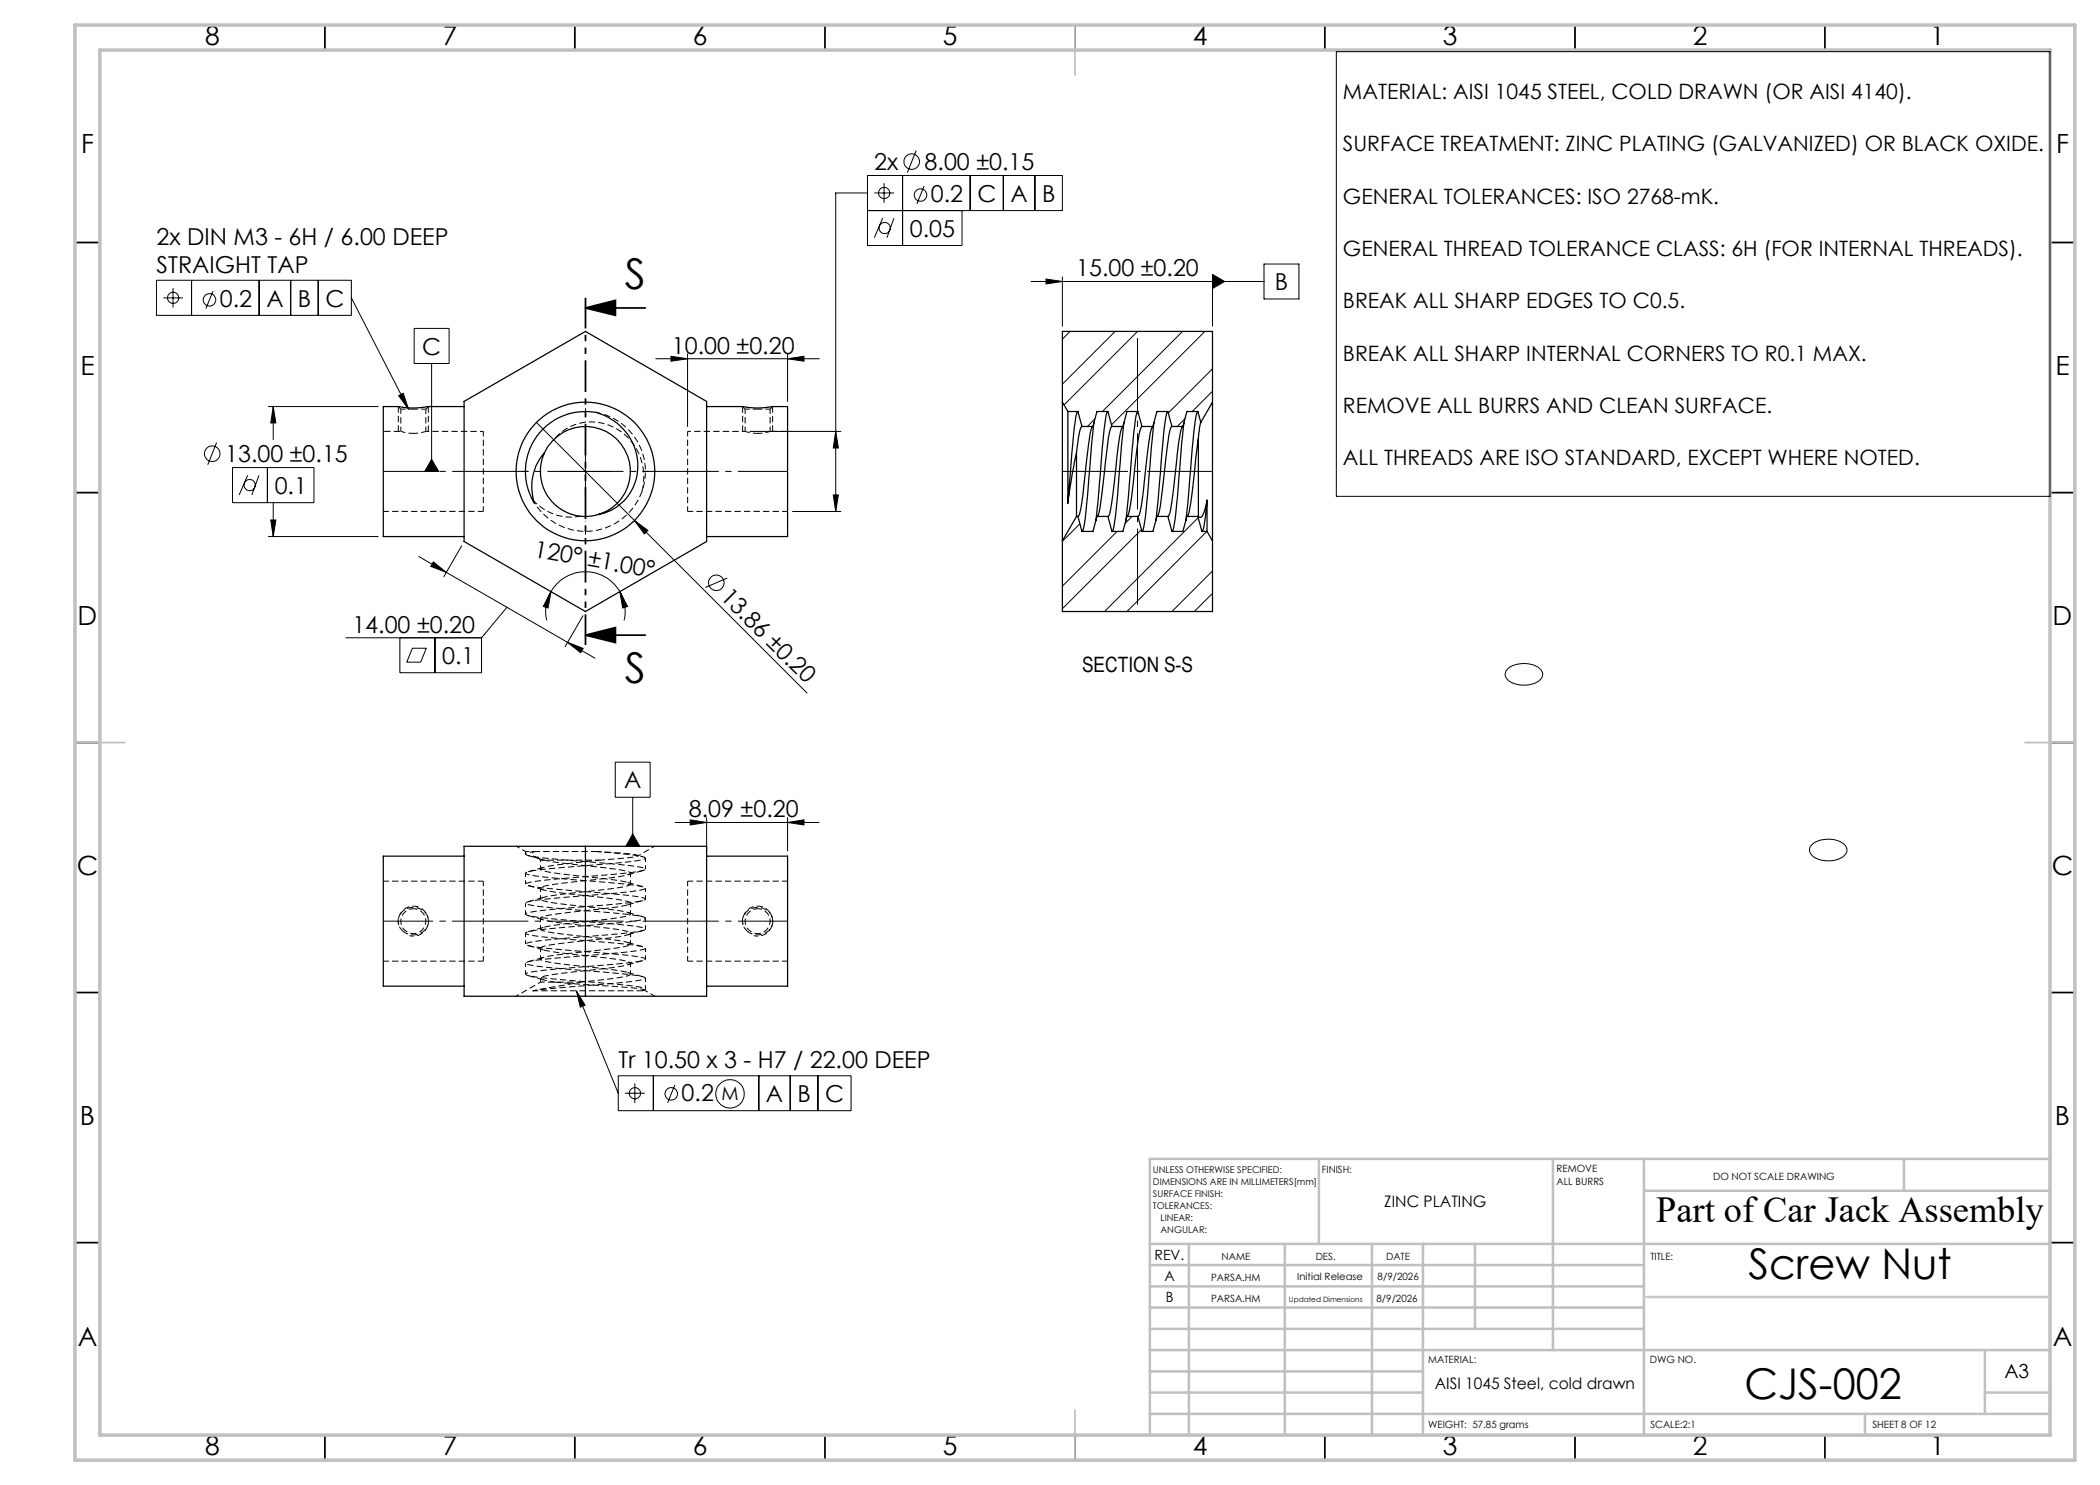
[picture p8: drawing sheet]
<svg xmlns="http://www.w3.org/2000/svg" width="420mm" height="297mm" viewBox="0 0 420 297" stroke-linecap="round" stroke-linejoin="round" font-family="sans-serif">
<path d="M119.2 82.5a12 12 0 0 1 7.6 18.8 12 12 0 0 1-20.3-1.3M76.7 102.3h20M137.5 102.3h20M96.7 176.2h-20M107 170.3h12.2M108.9 172l2.5 .5 7.4 .8a28.5 28.5 0 0 1 7.3 1.3v.1a17.9 17.9 0 0 1-5.9 1.1l-5.1 .5a33.3 33.3 0 0 0-6.8 1.1l-.2 .2a1.18 1.18 0 0 0 1.2 .5l10 1.3a29.7 29.7 0 0 1 6.7 1.1l.1 .1a1.56 1.56 0 0 1-1.3 .6l-10.1 1.2a26.4 26.4 0 0 0-6.5 1.1l-.1 .1a5.8 5.8 0 0 0 3.2 .9l7.2 .8a33.9 33.9 0 0 1 7.5 1.2v.3a74.3 74.3 0 0 1-11.8 1.6 20.4 20.4 0 0 0-6.1 1.1v.2a16.7 16.7 0 0 0 5.8 1.1l5.1 .5a35.2 35.2 0 0 1 6.9 1.1l.2 .2a1.03 1.03 0 0 1-1.1 .5l-10 1.3a31.4 31.4 0 0 0-6.8 1.1l-.1 .1a1.37 1.37 0 0 0 1.3 .5l1.6 .3M157.5 176.2h-20M76.7 192.2h20M106.6 198.2h21.8M137.5 192.2h20" fill="none" stroke="#000" stroke-width=".2" stroke-dasharray="1.3 .6" stroke-dashoffset=".2" stroke-linecap="butt"/>
<g fill="none" stroke="#000" stroke-width=".2" stroke-dasharray="1.3 .6" stroke-linecap="butt">
<path d="M80.7 81.4h-.2M82.9 86.7h-.2M149.5 81.4h-.1M151.7 86.7h-.2M120 102.8l-.5 .1M105.1 170.3v.5M105.6 177.1l3.1 .9M105.6 171.1l3 .8M108.7 179.5l-3.1 .9M108.7 173.5l-3.1 .9M125.5 175l3.1-.9M128.6 177.4l-3.1-.9"/>
<path d="M105.6 183.1l3.1 .9M105.6 189.1l3.1 .9M105.6 195.1l3.1 .9M108.7 185.5l-3.1 .9M108.7 191.5l-3.1 .9M125.5 181l3.1-.9M125.5 187l3.1-.9M125.5 193l3.1-.9M128.5 198.1h.1M128.6 183.4l-3.1-.9M128.6 189.4l-3.1-.9M128.6 195.4l-3.1-.9"/>
</g>
<path d="M128.4 98.4a10.8 10.8 0 0 0-12.7-13.7l-.7 .2a9.4 9.4 0 0 0-4 2.7" fill="none" stroke="#000" stroke-width=".2" stroke-dasharray="1.3 .6" stroke-dashoffset="-.1" stroke-linecap="butt"/>
<g fill="none" stroke="#000" stroke-width=".2" stroke-dasharray="1.3 .6" stroke-dashoffset=".3" stroke-linecap="butt">
<path d="M80.2 81.8h2.5M80.2 81.8v4.5M80.2 86.3l2.5 .4M82.7 86.7l2.5-.4M82.7 81.8h2.5M85.2 86.3v-4.5M96.7 86.3v16M137.5 86.3v16M149 81.8h2.5M149 81.8v4.5M149 86.3l2.5 .4M151.5 86.7l2.5-.4"/>
<path d="M151.5 81.8h2.5M154 86.3v-4.5M96.7 176.2v16M106.9 170.3l-1.4 .3-.4 .2a1.3 1.3 0 0 0 1.2 .5l3.6 .4a275.7 275.7 0 0 1 18.7 1.8l.5 .3a.97 .97 0 0 1-1.1 .4l-3.5 .5-12.2 1a31.2 31.2 0 0 0-7.2 1.1v.1a17.3 17.3 0 0 0 5.5 .9l12.4 1a24.1 24.1 0 0 1 6 .9l.1 .1a15 15 0 0 1-5.3 1 223.1 223.1 0 0 0-18.4 1.8l-.3 .2 .1 .1a68.2 68.2 0 0 0 11.8 1.4l5.5 .5a30.6 30.6 0 0 1 6.5 .9l.1 .1a4.8 4.8 0 0 1-2.8 .7l-2.1 .2a263.9 263.9 0 0 0-18.6 1.9l-.5 .2a1.13 1.13 0 0 0 1.1 .4l3.6 .5a287.5 287.5 0 0 1 18.7 1.8l.6 .4a18.6 18.6 0 0 1-5.7 .9l-12.3 1a22.6 22.6 0 0 0-6 .9v.2a16.2 16.2 0 0 0 5.4 .9l12.4 1a25.6 25.6 0 0 1 6.1 .9v.3l-.6 .2M119.2 170.3h.2a65 65 0 0 1 9.4 1.1l.3 .3a30.9 30.9 0 0 1-7.8 1.1l-6.8 .5a58.1 58.1 0 0 0-9.2 1.1l-.2 .2v.1a58.5 58.5 0 0 0 11.1 1.4l3.2 .2a65 65 0 0 1 9.4 1.1l.3 .3a30.9 30.9 0 0 1-7.8 1.1l-6.8 .5a58.1 58.1 0 0 0-9.2 1.1l-.2 .2v.1a58.5 58.5 0 0 0 11.1 1.4l3.2 .2a65 65 0 0 1 9.4 1.1l.3 .3a30.9 30.9 0 0 1-7.8 1.1l-6.8 .5a58.1 58.1 0 0 0-9.2 1.1l-.2 .2v.1a58.5 58.5 0 0 0 11.1 1.4l3.2 .2a65 65 0 0 1 9.4 1.1l.3 .3a30.9 30.9 0 0 1-7.8 1.1l-6.8 .5a58.1 58.1 0 0 0-9.2 1.1l-.2 .2v.1a58.5 58.5 0 0 0 11.1 1.4l3.2 .2a65 65 0 0 1 9.4 1.1l.3 .3a30.9 30.9 0 0 1-7.8 1.1l-10.1 .8-4.6 .6M137.5 176.2v16M131 199.2l-2.3-1.3"/>
</g>
<path d="M79.7 81.3v5M85.7 81.3v5M148.5 81.3v5M154.5 81.3v5M116.2 103.2a10.1 10.1 0 0 1-9.6-3.2M119.2 170.3l6.4 .4 2 .4-1.8 .4-6 .5M80.6 186.3a2.72 2.72 0 0 1-.7-3.2 2.72 2.72 0 0 1 2.7-1.6 2.78 2.78 0 0 1 3.1 2.8 2.78 2.78 0 0 1-3.2 2.7 3.2 3.2 0 0 1-1.9-.7M128.4 198.2l.4-.2a42.4 42.4 0 0 0-8.7-.9l-9.1-.7M149.5 186.3a2.72 2.72 0 0 1-.8-3.2 2.72 2.72 0 0 1 2.8-1.6 2.78 2.78 0 0 1 3.1 2.8 2.78 2.78 0 0 1-3.2 2.7 3.2 3.2 0 0 1-1.9-.7" fill="none" stroke="#000" stroke-width=".2" stroke-dasharray="1.3 .6" stroke-dashoffset=".1" stroke-linecap="butt"/>
<path d="M80.2 86.3h-3.5M157.5 86.3h-3.5" fill="none" stroke="#000" stroke-width=".2" stroke-dasharray="1.3 .6" stroke-dashoffset="-.2" stroke-linecap="butt"/>
<path d="M96.7 86.3h-11.5M149 86.3h-11.5M127.5 171.2l3.5-2" fill="none" stroke="#000" stroke-width=".2" stroke-dasharray="1.3 .6" stroke-dashoffset=".6" stroke-linecap="butt"/>
<path d="M79.6 81.3l.6 .5M85.2 81.8l.5-.5M148.5 81.3l.5 .5M154 81.8l.6-.5M81.9 187.1a3 3 0 0 0 3.8-2.6 3 3 0 0 0-3.3-3.3 3 3 0 0 0-2.6 3.8M82.7 181.7a2.5 2.5 0 0 1 2.3 3.5 2.5 2.5 0 0 1-4.2 .7 2.5 2.5 0 0 1 1.1-4l.8-.2M108.1 195.6v.8M116.2 196.4h-8.1M116.2 196.4l2.2-.2a36 36 0 0 0 7.6-1.2v-.3a45.4 45.4 0 0 0-9.1-1.4l-1.3-.1a32.1 32.1 0 0 1-7.5-1.3v-.1a15.5 15.5 0 0 1 5.7-1.1l5-.6a28.5 28.5 0 0 0 7.3-1.2v-.1a17.9 17.9 0 0 0-5.9-1.1l-5.1-.6a33.4 33.4 0 0 1-6.8-1.1l-.2-.1a1.18 1.18 0 0 1 1.2-.6l10-1.2a29.8 29.8 0 0 0 6.7-1.1l.1-.1a1.55 1.55 0 0 0-1.3-.6l-10.1-1.2a26.4 26.4 0 0 1-6.5-1.1l-.1-.2a5.8 5.8 0 0 1 3.2-.8l7.2-.8a34 34 0 0 0 7.5-1.3v-.2a74.1 74.1 0 0 0-11.8-1.7 20.5 20.5 0 0 1-6.1-1.1v-.1a16.7 16.7 0 0 1 5.8-1.1l5.9-.7M150.8 187.1a3 3 0 0 0 3.7-2.6 3 3 0 0 0-3.2-3.3 3 3 0 0 0-2.7 3.8M151.5 181.7a2.5 2.5 0 0 1 2.3 3.5 2.5 2.5 0 0 1-4.1 .7 2.5 2.5 0 0 1 1.1-4l.7-.2" fill="none" stroke="#000" stroke-width=".2" stroke-dasharray="1.3 .6" stroke-dashoffset=".4" stroke-linecap="butt"/>
<g fill="none" stroke="#000" stroke-width=".25">
<path d="M92.8 81.3h-7.1a16 16 0 0 1-6.1 0h-2.9v26h16.1M92.8 80.3l24.3-14 24.2 14v28l-24.2 14-24.3-14zM108.7 85.7a11.7 11.7 0 0 1 11.4-2.9 10.8 10.8 0 0 1 4.5 17.5 11.4 11.4 0 0 1-7.9 3 9 9 0 0 1-7.8-12.7 10.3 10.3 0 0 0-2 10 12 12 0 0 1 1.8-14.9zM108.9 90.6a9 9 0 0 1 14.8-2.4 9 9 0 0 1-3.8 14.6M108.9 90.6l-.1 .2M141.3 81.3h7.1a16.6 16.6 0 0 0 6.2 0h2.9v26h-16.2M212.5 80.4v27.8M212.5 80.4l1.1 1.9M212.5 80.4v-14.1h30v14.1M213.6 82.3v18.3M213.6 82.3h2M215.3 90.6l-1 4.8-.7 5.2"/>
<path d="M215.3 90.6v12.7M215.6 82.3h-.1a35.3 35.3 0 0 0-1.1 8.1l-.8 10.2M215.6 82.3l.8 3M216.4 85.3l-.1 .1a18.9 18.9 0 0 0-1 5.2M216.4 85.3h2.2M218.6 85.3l-.3 .5-.3 1.2-1.1 9.1a30.6 30.6 0 0 1-1.2 7.1l-.1 .1M218.8 84.5l-1.5 16.1a19.9 19.9 0 0 1-.8 5.6l-.1 .1M221.6 82.3l.8 3M221.6 82.3h-2.2l-.8 3M221.6 82.3l-.1 .1a59.7 59.7 0 0 0-1.4 11.4l-.9 10.3M222.4 85.3l-.2 .2a66.3 66.3 0 0 0-1.5 10.6l-.8 6a1.47 1.47 0 0 1-.5 1.2M222.4 85.3h2.2"/>
<path d="M224.6 85.3l-.1 .1a38.2 38.2 0 0 0-1.4 8.9l-.3 2.6a27.5 27.5 0 0 1-1.1 6.3l-.1 .1M224.8 84.5l-.3 3a231.1 231.1 0 0 1-1.9 18.4l-.2 .4M227.6 82.3l.8 3M227.6 82.3h-2.2l-.8 3M227.6 82.3l-.1 .1a55.9 55.9 0 0 0-1.3 10.4l-1 11.3M228.4 85.3l-.1 .1a40.2 40.2 0 0 0-1.4 8.9l-.1 1.3a35.3 35.3 0 0 1-1.3 7.6l-.1 .1M228.4 85.3h2.2M230.6 85.3l-.1 .1a37.4 37.4 0 0 0-1.4 8.4l-.3 2.6a25.6 25.6 0 0 1-1.1 6.9h-.1M230.8 84.5l-.5 4.7-.8 9.8a33.1 33.1 0 0 1-1 7.2l-.1 .1M233.6 82.3l.8 3M233.6 82.3h-2.2l-.8 3M233.6 82.3l-.1 .1a36.4 36.4 0 0 0-1.1 8.2l-1.2 13.5"/>
<path d="M234.4 85.3l-.4 .7-.2 1.2-1.1 9.2a25.6 25.6 0 0 1-1.2 6.9h-.1M234.4 85.3h2.2M236.6 85.3l-.1 .1a30.2 30.2 0 0 0-1.3 7.9l-.3 2.7a34.7 34.7 0 0 1-1.2 7.2l-.1 .1M236.8 84.5l-.4 3.9-.9 11.1a28.5 28.5 0 0 1-1 6.7l-.1 .1M239.6 82.3l.6 2.2M239.6 82.3h-2.2l-.8 3M239.6 82.3l-.1 .1a23.4 23.4 0 0 0-.9 6l-1.4 15.7M239.7 87.7l-1 8.3a34.7 34.7 0 0 1-1.2 7.2l-.1 .1M239.7 87.7v15.6M240.2 84.5l-.5 3.2M242.5 80.4v27.8M242.5 80.4l-2.3 4.1"/>
<path d="M212.5 108.2v14.1h30v-14.1M215.3 103.3l-2.8 4.9M215.3 103.3h.3M215.6 103.3l.8 3M219.4 103.3l-.8 3h-2.2M219.4 103.3h2.2M221.6 103.3l.8 3M225.4 103.3l-.8 3h-2.2M225.4 103.3h2.2M227.6 103.3l.8 3M231.4 103.3l-.8 3h-2.2M231.4 103.3h2.2"/>
<path d="M233.6 103.3l.8 3M237.4 103.3l-.8 3h-2.2M237.4 103.3h2.2M239.6 103.3l.8 3M239.7 103.3h-.1M240.4 106.3h1M241.4 100a7.1 7.1 0 0 1-1.2 3.4l-.2 .1-.3-.2M241.4 100v6.3M241.4 100a27.3 27.3 0 0 1-.9 6.2l-.1 .1M241.4 106.3l1.1 1.9M92.8 171.2h-16.1v26h16.1M92.8 169.3h48.5v29.9h-48.5z"/>
<path d="M117.1 169.3v29.9M141.3 171.2h16.2v26h-16.2"/>
<circle cx="117.1" cy="94.3" r="13.9"/>
</g>
<g fill="none" stroke="#000" stroke-width=".2" stroke-dasharray="1.3 .6" stroke-dashoffset=".5" stroke-linecap="butt">
<path d="M103.2 169.2l1.9 1.1M105.1 174.6v2.2M108.1 172h11.7M108.1 177.6v2.2M126.1 176.8v-2.2M129.1 179.8v-2.2M129.1 173.8v-2.2M105.1 192.6v2.2M105.1 186.6v2.2M105.1 180.6v2.2M108.1 189.6v2.2M108.1 183.6v2.2"/>
<path d="M116.2 196.4l-9.6 1.8M126.1 182.8v-2.2M126.1 188.8v-2.2M126.1 194.8v-2.2M129.1 197.8v-2.2M129.1 191.8v-2.2M129.1 185.8v-2.2"/>
</g>
<path d="M106.9 170.3h-1.8M108.1 172v1.8" fill="none" stroke="#000" stroke-width=".2" stroke-dasharray="1.3 .6" stroke-dashoffset=".9" stroke-linecap="butt"/>
<path d="M106.8 171.3l1.3 .7M108.9 172l-.9-.2a2.17 2.17 0 0 1-1.6-1l.5-.5M128.6 171.4l-1.3-.4M108.1 196.4l-4.9 2.8" fill="none" stroke="#000" stroke-width=".2" stroke-dasharray="1.3 .6" stroke-dashoffset=".7" stroke-linecap="butt"/>
<g fill="none" stroke="#000" stroke-width=".2">
<path d="M267.3 10.3h142.7v89h-142.7zM173.5 38.6h-6.4v63.7M174.9 38.6h3.9M176.8 36.7v3.9M180.5 35.1v14M183.2 30.1l-1.7 4.4M184.8 37.2l-1.4 3.6M194 35.1v7M200.7 35.1v7M207 35.1v7M31.3 56.1h39v7h-39zM32.7 59.6h3.9"/>
<path d="M34.6 57.6v3.9M38.3 56.1v7M42.6 58.2l-1.4 3.5M51.8 56.1v7M58.1 56.1v7M63.6 56.1v7M70.3 59.6l11.4 22.2M173.5 42.1h39v-7h-39v14h18.9v-7M176.5 43.6l-1.6 4M178.8 43.6l-1.4 4M206.1 56.3h46.7M209.2 55.8l3.3 .5-3.3 .5z"/>
<path d="M212.5 55.3v10M242.5 54.9l2.4 1.4-2.4 1.4zM242.5 55.3v10M252.8 52.8h7v7h-7zM79.7 79.1l.9-.4 1.1 3.1zM82.8 65.7h7v7h-7zM86.3 72.7v21.6M131.2 71.8h32.7M134.2 71.3l3.3 .5-3.3 .4zM137.5 70.8v14.5M157.5 71.8l3.3-.5v.9zM157.5 70.8v9.5"/>
<path d="M214 66.3l-1.5 1.5M223 66.3l-10.5 10.5M227.5 66.3l-14.7 14.7M236.5 66.3l-16 16M241 66.3l-18.7 18.7M242.5 73.8l-8.8 8.8M242.5 78.2l-4.1 4.1M43.3 88.5l-1.7 4.5M46.5 93.5h16.3v7h-16.3zM49.5 95.1l-1.7 3.9M51.8 95.1l-1.4 3.9M53.5 93.5v7"/>
<path d="M53.7 81.3h21.9M54.6 81.3l.6 3.3h-1zM54.6 81.3v6.6M86.3 91.9l1.4 2.4h-2.8zM107.3 84.5l19.6 19.6M112.1 94.3h10M117.1 89.3v10M150 86.3h18.2M166.7 99h1l-.6 3.3zM167.1 86.3l.6 3.3h-1zM219 83.8l-1.5 1.5M237 83.7l-1.6 1.6"/>
<path d="M53.7 107.3h21.9M54.2 104h1l-.6 3.3zM54.6 100.5v6.8M83.7 111.3l35.3 20.4M86.7 112.4l2.6 2.1-3.2-1.2zM92.3 109.2l-3.5 6.2M110.2 118.3l-.6 3.3-.9-.3zM110.2 118.3a8 8 0 0 1 13.8 0M110.2 118.3a7.9 7.9 0 0 0-.9 5.8M124 118.3l1.5 3-1 .3zM124 118.3a7.7 7.7 0 0 1 .8 5.8M126.9 104.1l2.7 2-.7 .7z"/>
<path d="M126.9 104.1l34.5 34.5M145.5 115.6l-4.4 1.9M158.5 102.3h9.7M216 104.8l-3.5 3.5M223.4 106.3l-10.9 10.9M226.4 103.3l-1.4 1.4M228.3 105.9l-15.8 15.8M239.6 103.5l-18.7 18.8M241.4 106.3l-16 16M242.5 114.2l-8.1 8.1M242.5 118.7l-3.6 3.6M69.2 127.6h27.1"/>
<path d="M80 127.6v6.9h16.3v-6.9M82.5 129.6h2.8l-1.2 2.8h-2.7zM87 127.6v6.9M101.4 121.5l-5.1 6.1M113.5 128.5l3.1 1.2-.5 .9zM116.6 123.2l-3.6 6.1M301.6 133.8a5.4 5.4 0 0 1 6.6 .2 1.67 1.67 0 0 1-1.1 2.6 5.5 5.5 0 0 1-5.6-.7 1.38 1.38 0 0 1 .1-2.1zM123 152.4h7v7.1h-7zM126.5 159.5v9.8M126.5 166.8l1.5 2.5h-2.8zM135 164.5h28.9M138 164l3.3 .5-3.3 .5z"/>
<path d="M141.3 163.5v6.7M157.5 164.5l3.3-.5v1zM157.5 163.5v6.7M362.5 168.8a5.3 5.3 0 0 1 6.7 .5 1.81 1.81 0 0 1-1.4 2.5 5.3 5.3 0 0 1-5.6-.9 1.45 1.45 0 0 1 .3-2.1zM115.3 198.2l1.7 2.8-.9 .4zM115.3 198.2l8.3 20.4M123.6 215.2h46.6v6.9h-46.6zM125 218.6h3.9M127 216.7v3.9M130.7 215.2v6.9M135 217l-1.5 3.6M151.8 215.2v6.9"/>
<path d="M158 215.2v6.9M163.6 215.2v6.9"/>
<circle cx="176.8" cy="38.6" r="1.12"/>
<circle cx="182.3" cy="32.3" r="1.56"/>
<circle cx="184.1" cy="39" r="1.25"/>
<circle cx="34.6" cy="59.6" r="1.12"/>
<circle cx="41.9" cy="60" r="1.25"/>
<circle cx="176.9" cy="45.6" r="1.12"/>
<circle cx="42.4" cy="90.7" r="1.56"/>
<circle cx="49.9" cy="97" r="1.12"/>
<circle cx="143.3" cy="116.6" r="1.55"/>
<circle cx="127" cy="218.7" r="1.12"/>
<circle cx="134.3" cy="218.8" r="1.25"/>
<circle cx="146" cy="218.8" r="2.84"/>
</g>
<g fill="none" stroke="#000" stroke-width=".35">
<path d="M65 5v5M115 5v5M165 5v5M215 5v5M265 5v5M315 5v5M365 5v5M15 48.5h5M410 48.5h5M117.1 61.6l6-1.5v3zM117.1 61.6h12M15 98.5h5"/>
<path d="M410 98.5h5M117.1 127l6-1.5v3zM117.1 127h12M15 148.5h5M410 148.5h5M15 198.5h5M410 198.5h5M15 248.5h5M410 248.5h5M65 287v5M115 287v5M165 287v5"/>
<path d="M215 287v5M265 287v5M315 287v5M365 287v5"/>
</g>
<path d="M117.1 59.6v69.4" fill="none" stroke="#000" stroke-width=".35" stroke-dasharray="6.3 1.3 1.3 1.3 1.3 1.3" stroke-dashoffset=".2" stroke-linecap="butt"/>
<path d="M76.7 94.3h80.8M76.7 184.2h80.8" fill="none" stroke="#000" stroke-width=".2" stroke-dasharray="15.2 1.3 1.3 1.3" stroke-dashoffset="5.3" stroke-linecap="butt"/>
<path d="M227.5 66.3v56" fill="none" stroke="#000" stroke-width=".2" stroke-dasharray="15.2 1.3 1.3 1.3" stroke-dashoffset="-1.3" stroke-linecap="butt"/>
<path d="M212.5 94.3h30" fill="none" stroke="#000" stroke-width=".2" stroke-dasharray="15.2 1.3 1.3 1.3" stroke-dashoffset="2.1" stroke-linecap="butt"/>
<path d="M107.1 94.3h-4M117.1 84.3v-4M127.1 94.3h4M117.1 104.3v4" fill="none" stroke="#000" stroke-width=".2" stroke-dasharray="15.2 1.3 1.3 1.3" stroke-dashoffset="15.1" stroke-linecap="butt"/>
<path d="M215 5v10M15 148.5h10M405 148.5h10M215 282v10" fill="none" stroke="#c0c0c0" stroke-width=".35"/>
<g fill="none" stroke="#c0c0c0" stroke-width=".5">
<path d="M263.8 231.8v17M310.6 231.8v38.2M328.8 231.8v55.2M328.8 238.2h81.2M380.8 231.8v6.4M410 231.8h-180v55.2M230 248.8h180M230 257.3h98.8M230 253h98.8M237.8 248.8v38.2M257 248.8v38.2M274.4 248.8v38.2"/>
<path d="M284.6 248.8v38.2M295 248.8v17M230 265.8h98.8M230 261.5h98.8M230 278.5h54.6M230 274.3h54.6M230 270h180M397 278.5h13M397 270v12.8M230 282.8h180M373 282.8v4.2"/>
</g>
<path d="M15 5h400v287h-400zM20 10h390v277h-390z" fill="none" stroke="#c0c0c0" stroke-width=".7"/>
<path d="M328.8 259.4h81.2" fill="none" stroke="#c3c8d2" stroke-width=".5"/>
<g fill="#000">
<path d="M209.2 55.8l3.3 .5-3.3 .5zM126.9 104.1l2.7 2-.7 .7z"/>
<path d="M117.1 61.6l6-1.5v3zM117.1 127l6-1.5v3z"/>
<path d="M134.2 71.3l3.3 .5-3.3 .4zM157.5 71.8l3.3-.5v.9zM167.1 86.3l.6 3.3h-1zM166.7 99h1l-.6 3.3zM54.6 81.3l.6 3.3h-1zM54.2 104h1l-.6 3.3zM86.7 112.4l2.6 2.1-3.2-1.2zM113.5 128.5l3.1 1.2-.5 .9zM242.5 54.9v2.8l2.4-1.4z"/>
<path d="M79.7 79.1l.9-.4 1.1 3.1zM86.3 91.9l1.4 2.4h-2.8zM115.3 198.2l1.7 2.8-.9 .4zM126.5 166.8l1.5 2.5h-2.8z"/>
<path d="M124 118.3l1.5 3-1 .3zM110.2 118.3l-.6 3.3-.9-.3z"/>
<path d="M157.5 164.5l3.3-.5v1zM138 164l3.3 .5-3.3 .5z"/>
</g>
<g font-size="8.5">
<text x="124.9" y="57.8">S</text>
<text x="124.9" y="136.6">S</text>
<text x="349.7" y="255.9">Screw Nut</text>
<text x="348.9" y="279.7">CJS-002</text>
</g>
<text font-size="7.3" x="331.3" y="244.4">Part of Car Jack Assembly</text>
<g font-size="5.3">
<text x="41" y="8.9">8</text>
<text x="88.5" y="8.9">7</text>
<text x="138.5" y="8.9">6</text>
<text x="188.5" y="8.9">5</text>
<text x="238.5" y="8.9">4</text>
<text x="288.5" y="8.9">3</text>
<text x="338.5" y="8.9">2</text>
<text x="386" y="8.9">1</text>
<text x="16.2" y="30.7">F</text>
<text x="411.2" y="30.7">F</text>
<text x="16.1" y="74.9">E</text>
<text x="411.1" y="74.9">E</text>
<text x="15.5" y="124.9">D</text>
<text x="410.5" y="124.9">D</text>
<text x="15.4" y="174.9">C</text>
<text x="410.4" y="174.9">C</text>
<text x="16" y="224.9">B</text>
<text x="411" y="224.9">B</text>
<text x="15.5" y="269.2">A</text>
<text x="410.5" y="269.2">A</text>
<text x="41" y="290.9">8</text>
<text x="88.5" y="290.9">7</text>
<text x="138.5" y="290.9">6</text>
<text x="188.5" y="290.9">5</text>
<text x="238.5" y="290.9">4</text>
<text x="288.5" y="290.9">3</text>
<text x="338.5" y="290.9">2</text>
<text x="386" y="290.9">1</text>
</g>
<g font-size="4.7">
<text x="174.8" y="34">2x</text>
<text x="184.9" y="34">8.00 ±0.15</text>
<text x="186.2" y="40.4">0.2</text>
<text x="195.5" y="40.4">C</text>
<text x="202.1" y="40.4">A</text>
<text x="208.4" y="40.4">B</text>
<text x="181.9" y="47.4">0.05</text>
<text x="31.3" y="49">2x DIN M3 - 6H / 6.00 DEEP</text>
<text x="31.3" y="54.6">STRAIGHT TAP</text>
<text x="215.2" y="55.3">15.00 ±0.20</text>
<text x="255" y="58">B</text>
<text x="44" y="61.3">0.2</text>
<text x="53.3" y="61.3">A</text>
<text x="59.6" y="61.3">B</text>
<text x="65.1" y="61.3">C</text>
<text x="84.5" y="70.9">C</text>
<text x="134.4" y="70.7">10.00 ±0.20</text>
<text x="45" y="92.4">13.00 ±0.15</text>
<text x="54.9" y="98.8">0.1</text>
<text x="106.7" y="111.3" transform="rotate(10 106.7 111.3)">120° ±1.00°</text>
<text x="143.9" y="119.6" transform="rotate(45 143.9 119.6)">13.86 ±0.20</text>
<text x="70.5" y="126.5">14.00 ±0.20</text>
<text x="88.4" y="132.8">0.1</text>
<text x="124.8" y="157.7">A</text>
<text x="137.8" y="163.5">8.09 ±0.20</text>
<text x="123.7" y="213.7">Tr 10.50 x 3 - H7 / 22.00 DEEP</text>
<text x="136.3" y="220.1">0.2</text>
<text x="153.2" y="220.4">A</text>
<text x="159.5" y="220.4">B</text>
<text x="165" y="220.4">C</text>
</g>
<g font-size="4.2">
<text x="268.6" y="19.8">MATERIAL: AISI 1045 STEEL, COLD DRAWN (OR AISI 4140).</text>
<text x="268.6" y="30.3">SURFACE TREATMENT: ZINC PLATING (GALVANIZED) OR BLACK OXIDE.</text>
<text x="268.6" y="40.8">GENERAL TOLERANCES: ISO 2768-mK.</text>
<text x="268.6" y="51.2">GENERAL THREAD TOLERANCE CLASS: 6H (FOR INTERNAL THREADS).</text>
<text x="268.6" y="61.7">BREAK ALL SHARP EDGES TO C0.5.</text>
<text x="268.6" y="72.2">BREAK ALL SHARP INTERNAL CORNERS TO R0.1 MAX.</text>
<text x="268.6" y="82.6">REMOVE ALL BURRS AND CLEAN SURFACE.</text>
<text x="268.6" y="93.1">ALL THREADS ARE ISO STANDARD, EXCEPT WHERE NOTED.</text>
<text x="216.4" y="134.3">SECTION S-S</text>
</g>
<text font-size="3.9" x="400.9" y="275.5">A3</text>
<text font-size="3.7" x="144.3" y="220.1">M</text>
<g font-size="3.2">
<text x="276.9" y="241.4">ZINC PLATING</text>
<text x="287" y="277.9">AISI 1045 Steel, cold drawn</text>
</g>
<g font-size="2.8">
<text x="230.9" y="252">REV.</text>
<text x="232.9" y="256.1">A</text>
<text x="233.2" y="260.4">B</text>
</g>
<g font-size="2">
<text x="264.4" y="234.6">FINISH:</text>
<text x="311.3" y="234.5">REMOVE</text>
<text x="311.3" y="237">ALL BURRS</text>
<text x="342.6" y="236">DO NOT SCALE DRAWING</text>
<text x="244.3" y="252">NAME</text>
<text x="263.2" y="251.9">DES.</text>
<text x="277.2" y="251.9">DATE</text>
<text x="330.1" y="251.9">TITLE:</text>
<text x="242.2" y="256.1">PARSA.HM</text>
<text x="259.5" y="256">Initial Release</text>
<text x="275.5" y="255.9">8/9/2026</text>
<text x="242.2" y="260.3">PARSA.HM</text>
<text x="275.3" y="260.3">8/9/2026</text>
<text x="285.6" y="272.5">MATERIAL:</text>
<text x="330" y="272.5">DWG NO.</text>
<text x="285.6" y="285.5">WEIGHT: 57.85 grams</text>
<text x="330.1" y="285.6">SCALE:2:1</text>
<text x="374.5" y="285.6">SHEET 8 OF 12</text>
</g>
<g font-size="1.9">
<text x="230.6" y="234.5">UNLESS OTHERWISE SPECIFIED:</text>
<text x="230.6" y="236.9">DIMENSIONS ARE IN MILLIMETERS[mm]</text>
<text x="230.6" y="239.3">SURFACE FINISH:</text>
<text x="230.6" y="241.7">TOLERANCES:</text>
<text x="232.1" y="244.1">LINEAR:</text>
<text x="232.1" y="246.5">ANGULAR:</text>
</g>
<text font-size="1.5" x="257.8" y="260.3">Updated Dimensions</text>
</svg>
